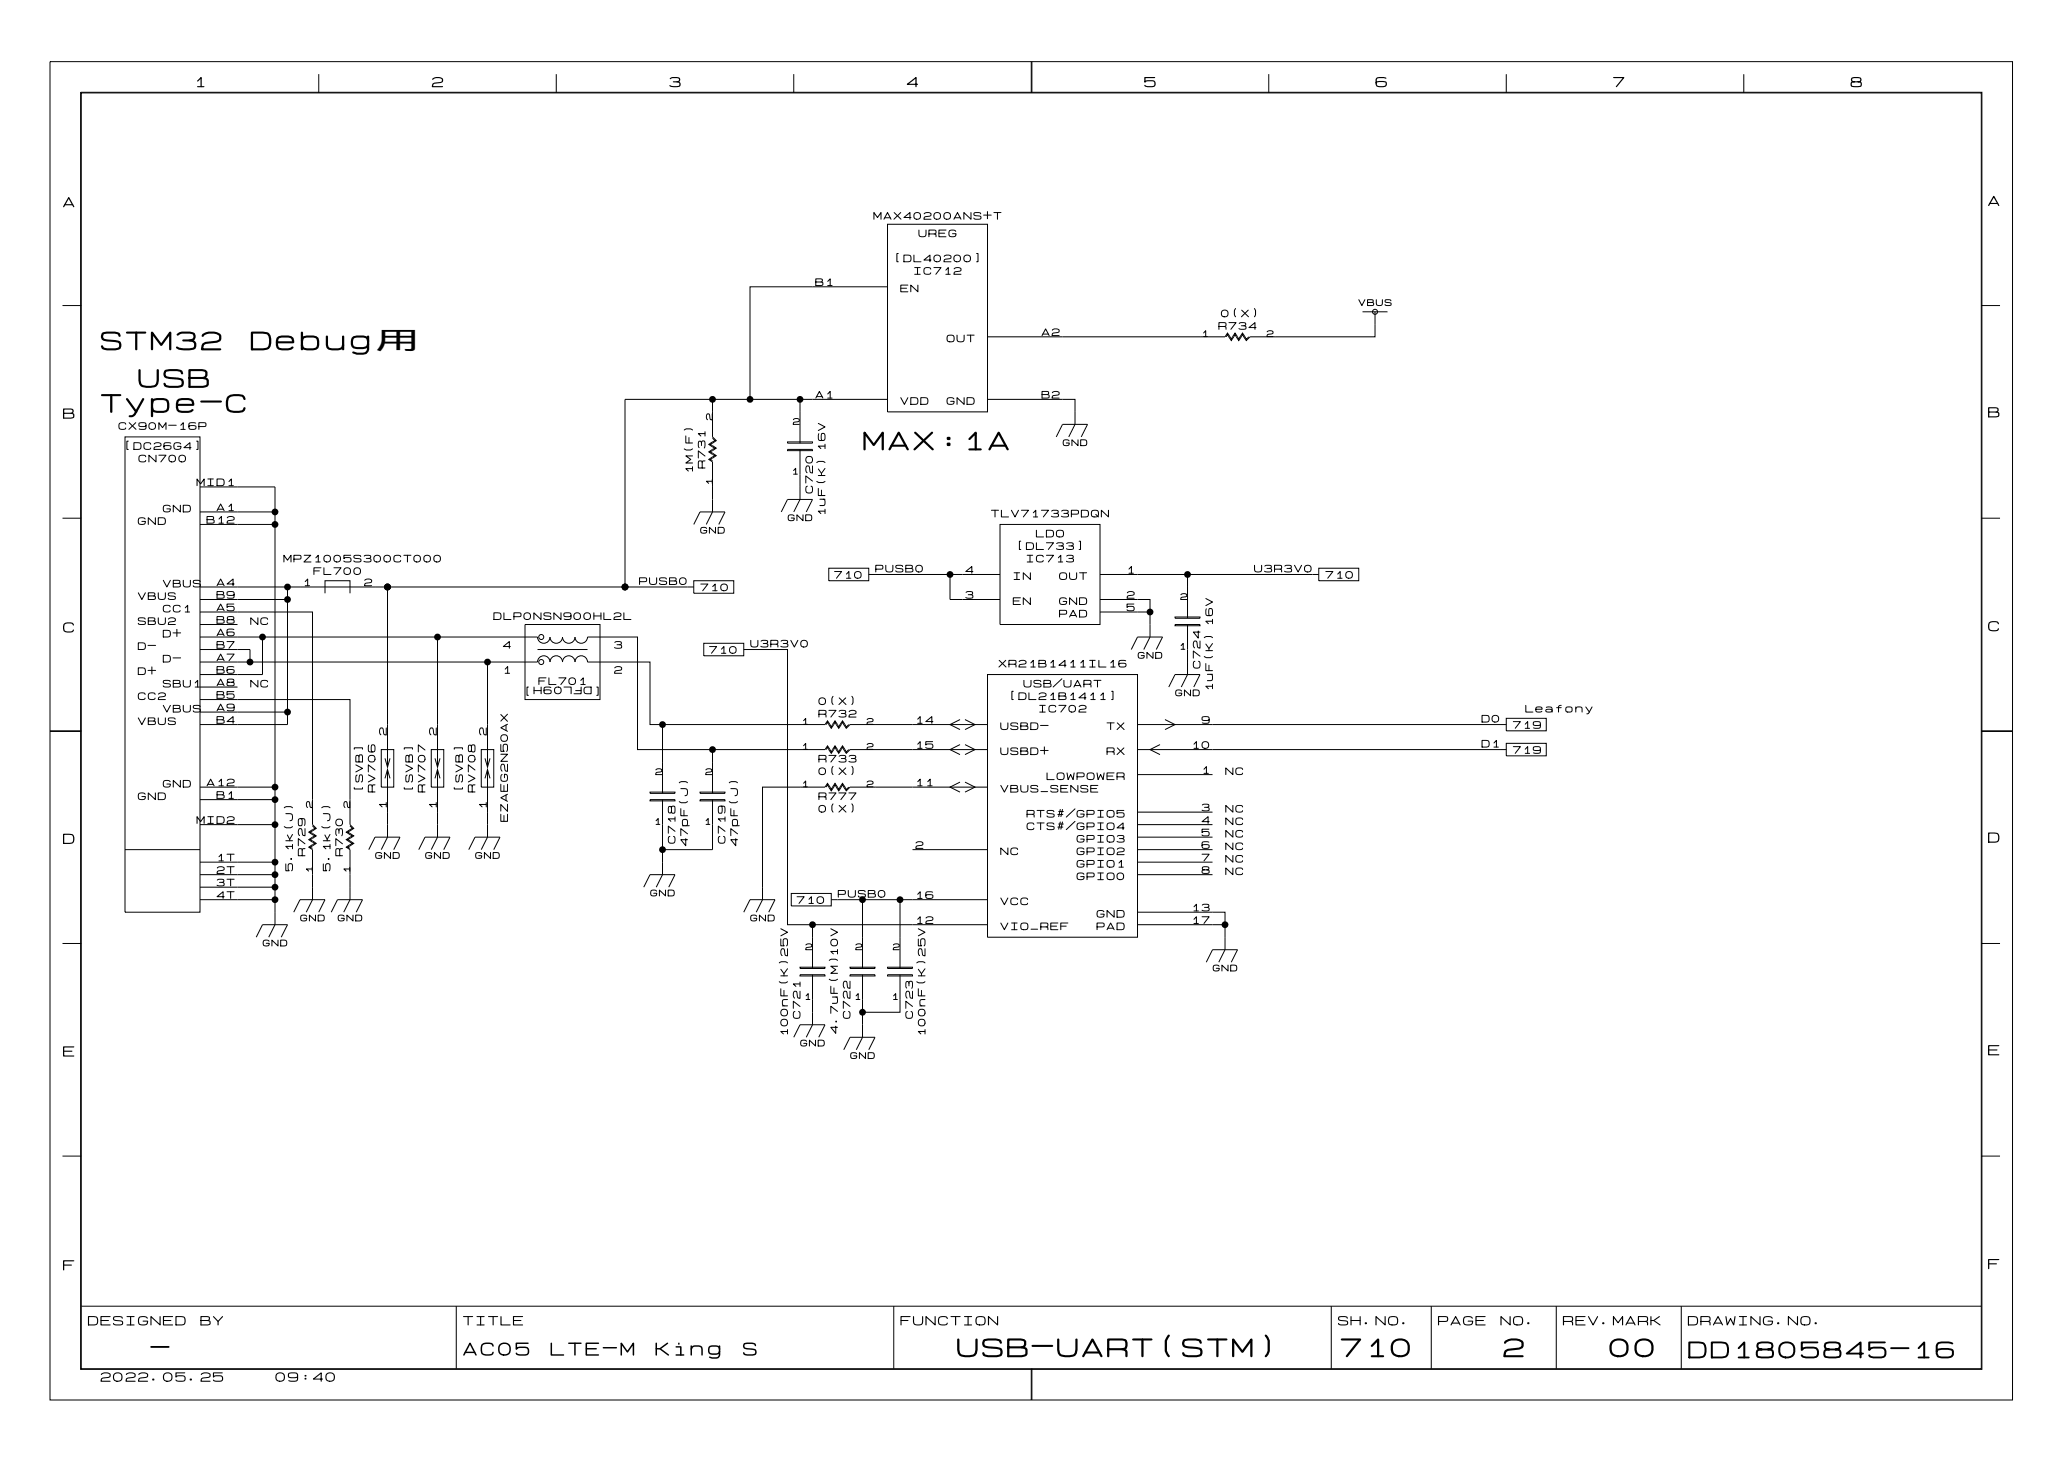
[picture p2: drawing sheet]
<svg xmlns="http://www.w3.org/2000/svg" width="420mm" height="297mm" viewBox="0 0 420 297" stroke-linecap="round" stroke-linejoin="round" font-family="sans-serif">
<g fill="none" stroke="#000" stroke-width=".2">
<path d="M10.2 12.5h398.7v271.8h-398.7zM16.4 18.7h386.3v259.4h-386.3zM16.5 18.9h386.1v259.1h-386.1zM64.8 15.1v3.8M113 15.1v3.8M161.3 15.1v3.8M209.5 12.5v6.4M209.7 12.5v6.4M257.8 15.1v3.8M306.1 15.1v3.8M354.3 15.1v3.8M180.3 58.2h-27.9v22.9"/>
<path d="M180.3 45.5h20.4v38.1h-20.4zM12.7 62.1h3.8M253.7 68.4l-.5 .5-.7-1.3-.8 1.3-.7-1.3-.8 1.3-.8-1.3-.5 .8h-48.2M276.9 63.3h5M279.4 63.3v5.1h-25.4l-.8 .8-.7-1.3-.8 1.3-.7-1.3-.8 1.3-.8-1.3-.2 .5M402.6 62.1h3.8M25.4 88.7h15.2v96.5h-15.2zM40.6 98.9h15.3v5.1M144.8 81.1v7.6l.7 .8-1.2 .7 1.2 .8-1.2 .8 1.2 .7-1.2 .8 .5 .2M144.8 89l.5 .5-1.3 .7 1.3 .8-1.3 .8 1.3 .7-1.3 .8 .8 .5v10.2l-1.3 2.5M152.4 81.1h-25.4v38.1M152.4 81.1h10.2"/>
<path d="M160 91.3h5.1v.2h-5.1zM160 89.7h5.1v.3h-5.1zM162.6 91.3v10.1l-1.3 2.6M180.3 81.1h-17.7v8.9M200.7 81.1h17.7v5.1l-1.2 2.5M214.6 88.7l1.3-2.5h5.1l-1.3 2.5M12.7 105.2h3.8M40.6 119.2h17.8v25.4h-17.8M40.6 104h15.3v2.5M55.9 106.5v61M55.9 106.5h-15.3M58.4 119.2h82.6"/>
<path d="M78.7 119.2v36.6M141 117.9h8.1v2.6h-8.1zM141 106.5l1.2-2.5h5.1l-1.2 2.5M158.7 104l1.3-2.6h5.1l-1.3 2.6M168.4 115.4h8.1v2.5h-8.1zM193 116.7v5h10.2M203.2 106.5h20.3v20.3h-20.3zM203.2 116.7h-26.7M223.5 116.7h44.5M241.3 116.7v8.9M268 115.4h8.1v2.5h-8.1zM402.6 105.2h3.8"/>
<path d="M40.6 124.3h22.9v43.2l.8 .7-1.3 .8 1.3 .7-1.3 .8 1.3 .8-1.3 .7 .5 .3M40.6 129.4h68.6a1.27 1.27 0 0 0 1.3 1.2 1.27 1.27 0 0 0 1.3-1.2 1.27 1.27 0 0 0 1.2 1.2 1.27 1.27 0 0 0 1.3-1.2 1.27 1.27 0 0 0 1.3 1.2 1.27 1.27 0 0 0 1.2-1.2 1.27 1.27 0 0 0 1.3 1.2 1.27 1.27 0 0 0 1.3-1.2h10.1v22.8h38.1l.5-.7 .8 1.2 .8-1.2 .7 1.2 .8-1.2 .8 1.2 .5-.5M40.6 134.4h68.6a1.27 1.27 0 0 1 1.3-1.2 1.27 1.27 0 0 1 1.3 1.2 1.27 1.27 0 0 1 1.2-1.2 1.27 1.27 0 0 1 1.3 1.2 1.27 1.27 0 0 1 1.3-1.2 1.27 1.27 0 0 1 1.2 1.2 1.27 1.27 0 0 1 1.3-1.2 1.27 1.27 0 0 1 1.3 1.2h12.7v12.7h35.5l.5-.7 .8 1.2 .8-1.2 .7 1.2 .8-1.2 .8 1.2 .5-.5M40.6 131.9h10.2v2.5M40.6 126.8h7.7M40.6 139.5h7.7M53.3 129.4v7.6h-12.7M58.4 121.7h-17.8M66 120.5v-2.6h5.1v2.6M88.9 129.4v26.4M99.1 134.4v21.4M106.7 126.8h15.2v15.3h-15.2z"/>
<path d="M109.2 131.9h10.2M143 130.6h8.1v2.6h-8.1zM151.1 131.9h8.9v55.9h40.7M200.7 137h30.4v53.3h-30.4zM223.5 124.3h10.2M223.5 121.7h10.2v7.7l-1.3 2.5M229.9 131.9l1.2-2.5h5.1l-1.2 2.5M237.5 139.5l1.3-2.5h5l-1.2 2.5M238.8 126.8h5v.3h-5zM238.8 125.3h5v.3h-5zM241.3 126.8v10.2l-1.3 2.5M10.2 148.4h6.3"/>
<path d="M10.2 148.5h6.3M40.6 142.1h30.5v25.4l.8 .7-1.3 .8 1.3 .7-1.3 .8 1.3 .8-1.3 .7 .5 .3M55.9 159.8h-15.3M58.4 144.6v2.5h-17.8M77.5 152.2h2.5v7.6h-2.5zM78.2 158.1l.5-1.8 .5 1.8M78.2 154l.5 1.8 .5-1.8M78.7 156.3v13.7l-1.2 2.5M87.6 152.2h2.6v7.6h-2.6zM88.4 158.1l.5-1.8 .5 1.8M88.4 154l.5 1.8 .5-1.8M88.9 156.3v13.7l-1.3 2.5"/>
<path d="M97.8 152.2h2.5v7.6h-2.5zM98.6 158.1l.5-1.8 .5 1.8M98.6 154l.5 1.8 .5-1.8M99.1 156.3v13.7l-1.3 2.5M134.6 147.1v14M144.8 152.2v8.9M172.5 159.8l-.5 .5-.8-1.2-.8 1.2-.7-1.2-.8 1.2-.8-1.2-.5 .7h-12.7v22.9l-1.2 2.5M195.1 158.8l-2.1 1 2.1 1.1M195.1 146.1l-2.1 1 2.1 1.1M195.1 151.2l-2.1 1 2.1 1M196.1 158.8l2 1-2 1.1M196.1 146.1l2 1-2 1.1"/>
<path d="M196.1 151.2l2 1-2 1M200.7 147.1h-28l-.7 .8-.8-1.3-.8 1.3-.7-1.3-.8 1.3-.8-1.3-.2 .5M200.7 152.2h-28l-.7 .8-.8-1.3-.8 1.3-.7-1.3-.8 1.3-.8-1.3-.2 .5M200.7 159.8h-28l-.7 .8-.8-1.3-.8 1.3-.7-1.3-.8 1.3-.8-1.3-.2 .5M231.1 147.1h75M231.1 152.2h75M231.1 157.3h15.3M235.7 151.2l-2 1 2 1M236.7 146.1l2.1 1-2.1 1.1M306.1 145.9h8.1v2.5h-8.1zM306.1 151h8.1v2.5h-8.1zM402.6 148.4h6.3"/>
<path d="M402.6 148.5h6.3M25.4 172.5h15.2M40.6 167.5h15.3v20.3l-1.3 2.5M55.9 162.4h-15.3M55.9 177.6h-15.3M55.9 175.1h-15.3M63.5 167.7l.5 .5-1.3 .8 1.3 .7-1.3 .8 1.3 .8-1.3 .7 .8 .5v10.2l-1.3 2.5M71.1 167.7l.5 .5-1.2 .8 1.2 .7-1.2 .8 1.2 .8-1.2 .7 .7 .5v10.2l-1.3 2.5M74.9 172.5l1.3-2.5h5.1l-1.3 2.5M85.1 172.5l1.3-2.5h5l-1.2 2.5M95.2 172.5l1.3-2.5h5.1l-1.3 2.5M132.1 162.4h5.1v.2h-5.1z"/>
<path d="M132.1 160.9h5.1v.2h-5.1zM134.6 162.4v15.2l-1.2 2.6M142.2 162.4h5.1v.2h-5.1zM142.2 160.9h5.1v.2h-5.1zM144.8 162.4v10.1h-10.2M185.4 172.5h15.3M231.1 164.9h15.3M231.1 167.5h15.3M231.1 170h15.3M231.1 177.6h15.3M231.1 172.5h15.3M231.1 175.1h15.3"/>
<path d="M12.7 191.6h3.8M52.1 190.3l1.2-2.5h5.1l-1.3 2.5M55.9 182.7h-15.3M55.9 180.2h-15.3M59.7 185.2l1.3-2.5h5l-1.2 2.5M67.3 185.2l1.3-2.5h5.1l-1.3 2.5M130.8 180.2l1.3-2.6h5.1l-1.3 2.6M151.1 185.2l1.3-2.5h5.1l-1.3 2.5M160.8 181.4h8.1v2.6h-8.1zM162.6 197.9h5v.3h-5zM162.6 196.4h5v.3h-5zM165.1 187.8v8.9"/>
<path d="M165.1 197.9v10.2l-1.3 2.5M172.7 197.9h5.1v.3h-5.1zM172.7 196.4h5.1v.3h-5.1zM175.3 182.7v14M175.3 197.9v7.7M180.3 197.9h5.1v.3h-5.1zM180.3 196.4h5.1v.3h-5.1zM182.9 182.7v14M182.9 197.9v7.7h-7.6v5l-1.3 2.6M200.7 182.7h-31.8M231.1 185.2h17.8v7.7l-1.3 2.5M245.1 195.4l1.3-2.5h5.1l-1.3 2.5"/>
<path d="M248.9 187.8h-17.8M402.6 191.6h3.8M161.3 210.6l1.3-2.5h5l-1.2 2.5M171.5 213.2l1.2-2.6h5.1l-1.3 2.6M12.7 234.8h3.8M402.6 234.8h3.8M16.5 265.3h386.1M92.7 265.3v12.7M181.6 265.3v12.7M209.5 278v6.3M209.7 278v6.3M270.5 265.3v12.7"/>
<path d="M290.8 265.3v12.7M316.2 265.3v12.7M341.6 265.3v12.7"/>
<circle cx="279.4" cy="63.3" r=".51"/>
<circle cx="110" cy="134.4" r=".51"/>
<circle cx="110" cy="129.4" r=".51"/>
</g>
<g fill="#000">
<circle cx="144.8" cy="81.1" r=".7"/>
<circle cx="152.4" cy="81.1" r=".7"/>
<circle cx="162.6" cy="81.1" r=".7"/>
<circle cx="55.9" cy="104" r=".7"/>
<circle cx="55.9" cy="106.5" r=".7"/>
<circle cx="58.4" cy="119.2" r=".7"/>
<circle cx="78.7" cy="119.2" r=".7"/>
<circle cx="127" cy="119.2" r=".7"/>
<circle cx="193" cy="116.7" r=".7"/>
<circle cx="241.3" cy="116.7" r=".7"/>
<circle cx="50.8" cy="134.4" r=".7"/>
<circle cx="53.3" cy="129.4" r=".7"/>
<circle cx="58.4" cy="121.7" r=".7"/>
<circle cx="88.9" cy="129.4" r=".7"/>
<circle cx="99.1" cy="134.4" r=".7"/>
<circle cx="233.7" cy="124.3" r=".7"/>
<circle cx="55.9" cy="159.8" r=".7"/>
<circle cx="58.4" cy="144.6" r=".7"/>
<circle cx="134.6" cy="147.1" r=".7"/>
<circle cx="144.8" cy="152.2" r=".7"/>
<circle cx="55.9" cy="162.4" r=".7"/>
<circle cx="55.9" cy="177.6" r=".7"/>
<circle cx="55.9" cy="167.5" r=".7"/>
<circle cx="55.9" cy="175.1" r=".7"/>
<circle cx="134.6" cy="172.5" r=".7"/>
<circle cx="55.9" cy="180.2" r=".7"/>
<circle cx="55.9" cy="182.7" r=".7"/>
<circle cx="165.1" cy="187.8" r=".7"/>
<circle cx="175.3" cy="182.7" r=".7"/>
<circle cx="182.9" cy="182.7" r=".7"/>
<circle cx="248.9" cy="187.8" r=".7"/>
<circle cx="175.3" cy="205.6" r=".7"/>
</g>
<g font-size="5.1">
<text x="20.3" y="71.8">STM32</text>
<text x="50.8" y="71.8">Debug用</text>
<text x="27.9" y="79.4">USB</text>
<text x="20.3" y="84.5">Type-C</text>
<text x="175.3" y="92.1">MAX:1A</text>
<text x="194.3" y="276.3">USB-UART(STM)</text>
<text x="272.3" y="276.3">710</text>
<text x="305.3" y="276.3">2</text>
<text x="326.9" y="276.3">00</text>
</g>
<g font-size="4.6">
<text x="30.5" y="276.2">-</text>
<text x="342.9" y="276.5">DD1805845-16</text>
</g>
<g font-size="3.6">
<text x="94" y="275.8">AC05</text>
<text x="111.8" y="275.8">LTE-M</text>
<text x="133.1" y="275.8">King</text>
<text x="150.8" y="275.8">S</text>
</g>
<g font-size="2.8">
<text x="39.4" y="18.1">1</text>
<text x="87.6" y="18.1">2</text>
<text x="135.9" y="18.1">3</text>
<text x="184.1" y="18.1">4</text>
<text x="232.4" y="18.1">5</text>
<text x="279.4" y="18.1">6</text>
<text x="327.7" y="18.1">7</text>
<text x="375.9" y="18.1">8</text>
<text x="12.7" y="42.5">A</text>
<text x="403.9" y="42.2">A</text>
<text x="12.7" y="85.4">B</text>
<text x="403.9" y="85.1">B</text>
<text x="12.7" y="128.8">C</text>
<text x="403.9" y="128.6">C</text>
<text x="12.7" y="171.7">D</text>
<text x="403.9" y="171.5">D</text>
<text x="12.7" y="214.9">E</text>
<text x="403.9" y="214.7">E</text>
<text x="12.7" y="258.4">F</text>
<text x="403.9" y="258.1">F</text>
</g>
<g font-size="2.5">
<text x="17.8" y="269.5">DESIGNED</text>
<text x="40.6" y="269.5">BY</text>
<text x="94" y="269.5">TITLE</text>
<text x="182.9" y="269.5">FUNCTION</text>
<text x="271.8" y="269.5">SH.NO.</text>
<text x="292.1" y="269.5">PAGE</text>
<text x="304.8" y="269.5">NO.</text>
<text x="317.5" y="269.5">REV.MARK</text>
<text x="342.9" y="269.5">DRAWING.NO.</text>
<text x="20.3" y="280.9">2022.05.25</text>
<text x="55.9" y="280.9">09:40</text>
</g>
<g font-size="2">
<text x="177.4" y="44.9">MAX40200ANS+T</text>
<text x="181.5" y="53.5">[DL40200]</text>
<text x="186.6" y="48.4">UREG</text>
<text x="165.6" y="58.3">B1</text>
<text x="182.9" y="59.6">EN</text>
<text x="185.5" y="56.1">IC712</text>
<text x="248" y="64.7">0(X)</text>
<text x="192.3" y="69.8">OUT</text>
<text x="211.6" y="68.5">A2</text>
<text x="247.5" y="67.2">R734</text>
<text x="165.6" y="81.2">A1</text>
<text x="182.9" y="82.5">VDD</text>
<text x="192.3" y="82.5">GND</text>
<text x="211.6" y="81.2">B2</text>
<text x="24" y="87.5">CX90M-16P</text>
<text x="25" y="91.6">[DC26G4]</text>
<text x="28.1" y="94.2">CN700</text>
<text x="143.6" y="95.2" transform="rotate(-90 143.6 95.2)">R731</text>
<text x="39.9" y="99">MID1</text>
<text x="141.1" y="96.2" transform="rotate(-90 141.1 96.2)">1M(F)</text>
<text x="165.5" y="100.3" transform="rotate(-90 165.5 100.3)">C720</text>
<text x="27.9" y="106.9">GND</text>
<text x="33" y="104.3">GND</text>
<text x="41.9" y="106.6">B12</text>
<text x="43.9" y="104.1">A1</text>
<text x="168" y="104.8" transform="rotate(-90 168 104.8)">1uF(K) 16V</text>
<text x="201.3" y="105.3">TLV71733PDQN</text>
<text x="206.4" y="111.9">[DL733]</text>
<text x="210.4" y="109.4">LDO</text>
<text x="33" y="119.6">VBUS</text>
<text x="43.9" y="119.3">A4</text>
<text x="57.5" y="114.5">MPZ1005S300CT000</text>
<text x="61.5" y="119.3">1</text>
<text x="63.6" y="117">FL700</text>
<text x="73.9" y="119.3">2</text>
<text x="129.8" y="119">PUSB0</text>
<text x="169.4" y="117.8">710</text>
<text x="177.8" y="116.5">PUSB0</text>
<text x="196.1" y="116.8">4</text>
<text x="205.7" y="118">IN</text>
<text x="208.4" y="114.5">IC713</text>
<text x="215.1" y="118">OUT</text>
<text x="228.9" y="116.8">1</text>
<text x="254.8" y="116.5">U3R3V0</text>
<text x="269.2" y="117.8">710</text>
<text x="27.9" y="122.1">VBUS</text>
<text x="33" y="124.6">CC1</text>
<text x="43.9" y="124.4">A5</text>
<text x="43.9" y="121.8">B9</text>
<text x="142.2" y="120.3">710</text>
<text x="196.1" y="121.8">3</text>
<text x="205.7" y="123.1">EN</text>
<text x="215.1" y="123.1">GND</text>
<text x="215.1" y="125.6">PAD</text>
<text x="228.9" y="121.8">2</text>
<text x="228.9" y="124.4">5</text>
<text x="27.9" y="127.2">SBU2</text>
<text x="33" y="129.7">D+</text>
<text x="43.9" y="129.5">A6</text>
<text x="43.9" y="132">B7</text>
<text x="43.9" y="126.9">B8</text>
<text x="50.8" y="127.2">NC</text>
<text x="100.2" y="126.2">DLP0NSN900HL2L</text>
<text x="102.1" y="132">4</text>
<text x="124.7" y="132">3</text>
<text x="152.4" y="131.7">U3R3V0</text>
<text x="27.9" y="132.3">D-</text>
<text x="27.9" y="137.3">D+</text>
<text x="33" y="134.8">D-</text>
<text x="43.9" y="134.5">A7</text>
<text x="43.9" y="137.1">B6</text>
<text x="102.1" y="137.1">1</text>
<text x="124.7" y="137.1">2</text>
<text x="144" y="133">710</text>
<text x="202.8" y="135.8">XR21B1411IL16</text>
<text x="244.2" y="135.8" transform="rotate(-90 244.2 135.8)">C724</text>
<text x="27.9" y="142.4">CC2</text>
<text x="33" y="139.9">SBU1</text>
<text x="43.9" y="139.6">A8</text>
<text x="43.9" y="142.2">B5</text>
<text x="50.8" y="139.9">NC</text>
<text x="109.3" y="139.4">FL701</text>
<text x="122.3" y="139.2" transform="rotate(180 122.3 139.2)">[DFL09H]</text>
<text x="166.2" y="143.4">0(X)</text>
<text x="204.9" y="142.4">[DL21B1411]</text>
<text x="207.9" y="139.9">USB/UART</text>
<text x="246.7" y="140.4" transform="rotate(-90 246.7 140.4)">1uF(K) 16V</text>
<text x="27.9" y="147.5">VBUS</text>
<text x="33" y="145">VBUS</text>
<text x="43.9" y="144.7">A9</text>
<text x="43.9" y="147.2">B4</text>
<text x="78.8" y="149.4" transform="rotate(-90 78.8 149.4)">2</text>
<text x="89" y="149.4" transform="rotate(-90 89 149.4)">2</text>
<text x="99.2" y="149.4" transform="rotate(-90 99.2 149.4)">2</text>
<text x="166.2" y="146">R732</text>
<text x="185.9" y="147.2">14</text>
<text x="203.2" y="148.5">USBD-</text>
<text x="210.9" y="145">IC702</text>
<text x="224.8" y="148.5">TX</text>
<text x="244.1" y="147.2">9</text>
<text x="301" y="147">D0</text>
<text x="307.3" y="148.3">719</text>
<text x="309.9" y="145">Leafony</text>
<text x="166.2" y="155.1">R733</text>
<text x="185.9" y="152.3">15</text>
<text x="203.2" y="153.6">USBD+</text>
<text x="224.8" y="153.6">RX</text>
<text x="242.1" y="152.3">10</text>
<text x="301" y="152.1">D1</text>
<text x="307.3" y="153.3">719</text>
<text x="33" y="160.2">GND</text>
<text x="41.9" y="159.9">A12</text>
<text x="74" y="161" transform="rotate(-90 74 161)">[SVB]</text>
<text x="76.6" y="161" transform="rotate(-90 76.6 161)">RV706</text>
<text x="84.2" y="161" transform="rotate(-90 84.2 161)">[SVB]</text>
<text x="86.7" y="161" transform="rotate(-90 86.7 161)">RV707</text>
<text x="94.3" y="161" transform="rotate(-90 94.3 161)">[SVB]</text>
<text x="96.9" y="161" transform="rotate(-90 96.9 161)">RV708</text>
<text x="166.2" y="157.7">0(X)</text>
<text x="185.9" y="159.9">11</text>
<text x="203.2" y="161.2">VBUS_SENSE</text>
<text x="212.6" y="158.7">LOWPOWER</text>
<text x="244.1" y="157.4">1</text>
<text x="248.9" y="157.7">NC</text>
<text x="27.9" y="162.7">GND</text>
<text x="39.9" y="167.6">MID2</text>
<text x="43.9" y="162.5">B1</text>
<text x="78.8" y="164.4" transform="rotate(-90 78.8 164.4)">1</text>
<text x="89" y="164.4" transform="rotate(-90 89 164.4)">1</text>
<text x="99.2" y="164.4" transform="rotate(-90 99.2 164.4)">1</text>
<text x="103.5" y="167" transform="rotate(-90 103.5 167)">EZAEG2N50AX</text>
<text x="166.2" y="162.7">R777</text>
<text x="166.2" y="165.3">0(X)</text>
<text x="208.5" y="166.3">RTS#/GPIO5</text>
<text x="244.1" y="165">3</text>
<text x="244.1" y="167.6">4</text>
<text x="248.9" y="165.3">NC</text>
<text x="248.9" y="167.8">NC</text>
<text x="62.3" y="173.9" transform="rotate(-90 62.3 173.9)">R729</text>
<text x="69.9" y="173.9" transform="rotate(-90 69.9 173.9)">R730</text>
<text x="137.5" y="171.4" transform="rotate(-90 137.5 171.4)">C718</text>
<text x="140.1" y="171.9" transform="rotate(-90 140.1 171.9)">47pF(J)</text>
<text x="147.7" y="171.4" transform="rotate(-90 147.7 171.4)">C719</text>
<text x="150.2" y="171.9" transform="rotate(-90 150.2 171.9)">47pF(J)</text>
<text x="185.9" y="172.6">2</text>
<text x="203.2" y="173.9">NC</text>
<text x="208.5" y="168.8">CTS#/GPIO4</text>
<text x="218.7" y="171.4">GPIO3</text>
<text x="218.7" y="173.9">GPIO2</text>
<text x="244.1" y="170.1">5</text>
<text x="244.1" y="172.6">6</text>
<text x="248.9" y="170.4">NC</text>
<text x="248.9" y="172.9">NC</text>
<text x="43.9" y="175.2">1T</text>
<text x="43.9" y="177.7">2T</text>
<text x="59.8" y="177" transform="rotate(-90 59.8 177)">5.1k(J)</text>
<text x="67.4" y="177" transform="rotate(-90 67.4 177)">5.1k(J)</text>
<text x="218.7" y="179">GPIO0</text>
<text x="218.7" y="176.4">GPIO1</text>
<text x="244.1" y="175.2">7</text>
<text x="244.1" y="177.7">8</text>
<text x="248.9" y="175.4">NC</text>
<text x="248.9" y="178">NC</text>
<text x="43.9" y="180.3">3T</text>
<text x="43.9" y="182.8">4T</text>
<text x="161.8" y="183.8">710</text>
<text x="170.2" y="182.5">PUSB0</text>
<text x="185.9" y="182.8">16</text>
<text x="203.2" y="184.1">VCC</text>
<text x="242.1" y="185.3">13</text>
<text x="185.9" y="187.9">12</text>
<text x="203.2" y="189.1">VIO_REF</text>
<text x="222.8" y="186.6">GND</text>
<text x="222.8" y="189.1">PAD</text>
<text x="242.1" y="187.9">17</text>
<text x="162.9" y="207" transform="rotate(-90 162.9 207)">C721</text>
<text x="173.1" y="207" transform="rotate(-90 173.1 207)">C722</text>
<text x="185.8" y="207" transform="rotate(-90 185.8 207)">C723</text>
<text x="160.4" y="210.5" transform="rotate(-90 160.4 210.5)">100nF(K)25V</text>
<text x="170.5" y="210" transform="rotate(-90 170.5 210)">4.7uF(M)10V</text>
<text x="188.3" y="210.5" transform="rotate(-90 188.3 210.5)">100nF(K)25V</text>
</g>
<g font-size="1.8">
<text x="276" y="62.4">VBUS</text>
<text x="244.1" y="68.7">1</text>
<text x="257.3" y="68.7">2</text>
<text x="145" y="85.4" transform="rotate(-90 145 85.4)">2</text>
<text x="161" y="86.5">2</text>
<text x="215.9" y="90.8">GND</text>
<text x="145" y="98.6" transform="rotate(-90 145 98.6)">1</text>
<text x="160.8" y="96.6">1</text>
<text x="160" y="106">GND</text>
<text x="142.2" y="108.6">GND</text>
<text x="239.8" y="122">2</text>
<text x="231.1" y="134">GND</text>
<text x="239.5" y="132.2">1</text>
<text x="238.8" y="141.6">GND</text>
<text x="162.8" y="147.4">1</text>
<text x="176" y="147.4">2</text>
<text x="162.8" y="152.5">1</text>
<text x="176" y="152.5">2</text>
<text x="133.1" y="157.6">2</text>
<text x="143.3" y="157.6">2</text>
<text x="162.8" y="160.1">1</text>
<text x="176" y="160.1">2</text>
<text x="63.8" y="164.2" transform="rotate(-90 63.8 164.2)">2</text>
<text x="71.4" y="164.2" transform="rotate(-90 71.4 164.2)">2</text>
<text x="132.8" y="167.7">1</text>
<text x="143" y="167.7">1</text>
<text x="63.8" y="177.4" transform="rotate(-90 63.8 177.4)">1</text>
<text x="71.4" y="177.4" transform="rotate(-90 71.4 177.4)">1</text>
<text x="76.2" y="174.6">GND</text>
<text x="86.4" y="174.6">GND</text>
<text x="96.5" y="174.6">GND</text>
<text x="132.1" y="182.2">GND</text>
<text x="61" y="187.3">GND</text>
<text x="68.6" y="187.3">GND</text>
<text x="152.4" y="187.3">GND</text>
<text x="53.3" y="192.4">GND</text>
<text x="163.6" y="193.2">2</text>
<text x="173.7" y="193.2">2</text>
<text x="181.4" y="193.2">2</text>
<text x="246.4" y="197.5">GND</text>
<text x="163.3" y="203.3">1</text>
<text x="173.5" y="203.3">1</text>
<text x="181.1" y="203.3">1</text>
<text x="162.6" y="212.7">GND</text>
<text x="172.7" y="215.3">GND</text>
</g>
</svg>
